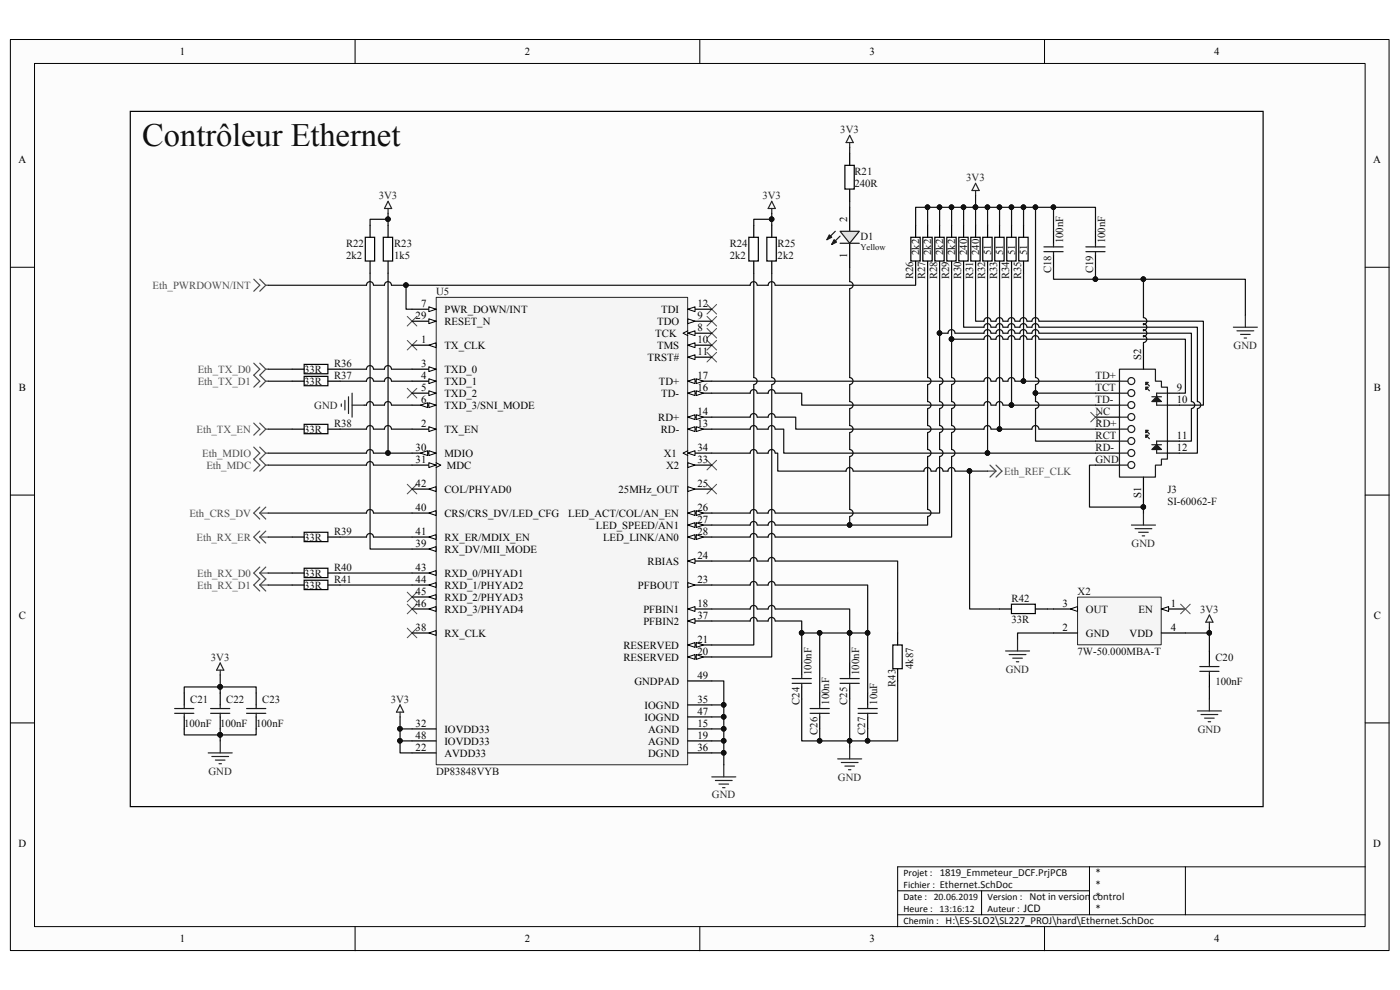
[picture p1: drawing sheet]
<svg xmlns="http://www.w3.org/2000/svg" width="297mm" height="210mm" viewBox="0 0 297 210" stroke-linecap="round" stroke-linejoin="round" font-family="sans-serif">
<path d="M2.2 8.4h292.5v193.2h-292.5z" fill="#fcfcfc"/>
<path d="M2.2 8.4h292.5v193.2h-292.5z" fill="none" stroke="#000" stroke-width=".21"/>
<path d="M7.4 13.5h282.2v183.1h-282.2z" fill="#fcfcfc"/>
<g fill="none" stroke="#000" stroke-width=".21">
<path d="M7.3 13.5h282.3v183.1h-282.3zM75.3 8.4v5.1M148.5 8.4v5.1M221.6 8.4v5.1M2.2 56.7h5.1M289.6 56.7h5.1M2.2 105h5.1M289.6 105h5.1M2.2 153.3h5.1M289.6 153.3h5.1M75.3 196.6v5.1M148.5 196.6v5.1"/>
<path d="M190.4 189h40.7M190.4 194h99.2M208.2 189v5M221.6 196.6v5.1M231.1 183.9v10.1M251.5 183.9h-61.1v12.7M289.6 183.9h-38.1v10.1"/>
</g>
<path d="M39.1 147v2.5M39.1 152.1v2.5M46.7 147v2.5M46.7 152.1v2.5M54.3 147v2.5M54.3 152.1v2.5" fill="none" stroke="#000" stroke-width=".25"/>
<path d="M37 150.3h4.1M37 151.3h4.1M39.1 149.5v.8M39.1 151.3v.8M44.7 150.3h4M44.7 151.3h4M46.7 149.5v.8M46.7 151.3v.8M52.3 150.3h4.1M52.3 151.3h4.1M54.3 149.5v.8M54.3 151.3v.8" fill="none" stroke="#1c1c1c" stroke-width=".25"/>
<path d="M44.2 159.7h5.1M46.7 142.2v1M46.7 157.2v2.5M46.7 140.6l.8 1.6h-1.5zM44.9 160.5h3.6M45.7 161.2h2M46.5 162h.5" fill="none" stroke="#262626" stroke-width=".25"/>
<path d="M228.6 126.7h17.7v10.1h-17.7z" fill="#f5f5f5"/>
<path d="M228.6 126.7h17.7v10.1h-17.7z" fill="none" stroke="#262626" stroke-width=".21"/>
<path d="M246.4 129.2h5.1" fill="none" stroke="#000" stroke-width=".25"/>
<path d="M246.4 129.2l1.5-.5v1z" fill="#fcfcfc"/>
<path d="M246.4 129.2l1.5-.5v1z" fill="none" stroke="#000" stroke-width=".21"/>
<path d="M223.5 134.3h5.1M223.5 129.2h5.1" fill="none" stroke="#000" stroke-width=".25"/>
<path d="M227.1 129.2l1.5-.5v1z" fill="#fcfcfc"/>
<path d="M227.1 129.2l1.5-.5v1z" fill="none" stroke="#000" stroke-width=".21"/>
<path d="M246.4 134.3h5.1" fill="none" stroke="#000" stroke-width=".25"/>
<path d="M64.5 90h5.1v2h-5.1z" fill-rule="evenodd" fill="#fefefe" stroke="#000" stroke-width=".25"/>
<path d="M242.6 73.2v5.1M62 91h2.5M69.6 91h2.6M232.4 91h5.1M232.4 98.7h5.1M232.4 96.1h5.1M232.4 93.6h5.1M232.4 83.4h5.1M232.4 85.9h5.1M232.4 80.9h5.1M232.4 88.5h5.1M242.6 101.2v5.1" fill="none" stroke="#000" stroke-width=".25"/>
<g fill="none" stroke="#1c1c1c" stroke-width=".25">
<path d="M237.5 78.3h7.6v2.6h1.3v1.2h1.3v15.3h-1.3v1.3h-1.3v2.5h-7.6zM237.5 83.4h1.8M237.5 88.5h1.8M237.5 85.9h1.8M237.5 80.9h1.8M237.5 93.6h1.8M237.5 91h1.8M237.5 98.7h1.8M237.5 96.1h1.8M244.4 84.2h2"/>
<circle cx="240" cy="93.5" r=".74"/>
<circle cx="240" cy="80.8" r=".74"/>
<circle cx="240" cy="96.1" r=".74"/>
<circle cx="240" cy="88.5" r=".74"/>
<circle cx="240" cy="85.9" r=".74"/>
<circle cx="240" cy="91" r=".74"/>
<circle cx="240" cy="98.6" r=".74"/>
<circle cx="240" cy="83.4" r=".74"/>
</g>
<path d="M244.4 85.2l1-1 1 1z" fill="#1c1c1c"/>
<path d="M243.1 82.1l.7 .8M243.1 81.1l.7 .8M244.4 85.2l1-1 1 1zM245.4 83.4v2.5" fill="none" stroke="#1c1c1c" stroke-width=".25"/>
<path d="M243.1 81.1h.5l-.5 .5z" fill="#1c1c1c"/>
<path d="M243.1 81.1h.5l-.5 .5z" fill="none" stroke="#1c1c1c" stroke-width=".25"/>
<path d="M243.1 82.1h.5l-.5 .5z" fill="#1c1c1c"/>
<path d="M243.1 82.1h.5l-.5 .5zM244.4 94.3h2" fill="none" stroke="#1c1c1c" stroke-width=".25"/>
<path d="M244.4 95.4l1-1.1 1 1.1z" fill="#1c1c1c"/>
<path d="M243.1 92.3l.7 .8M243.1 91.3l.7 .7M244.4 95.4l1-1.1 1 1.1zM245.4 93.6v.7M245.4 95.4v.7" fill="none" stroke="#1c1c1c" stroke-width=".25"/>
<path d="M243.1 91.3h.5l-.5 .5z" fill="#1c1c1c"/>
<path d="M243.1 91.3h.5l-.5 .5z" fill="none" stroke="#1c1c1c" stroke-width=".25"/>
<path d="M243.1 92.3h.5l-.5 .5z" fill="#1c1c1c"/>
<path d="M243.1 92.3h.5l-.5 .5zM245.4 83.4h2.3M245.4 85.9h2.3M245.4 93.6h2.3M245.4 96.1h2.3" fill="none" stroke="#1c1c1c" stroke-width=".25"/>
<path d="M247.7 83.4h2.5M247.7 85.9h2.5M247.7 93.6h2.5M247.7 96.1h2.5" fill="none" stroke="#000" stroke-width=".25"/>
<path d="M84.9 149.5l.7 1.6h-1.5zM84.9 151.1v1M151 164.8h5.1M151.8 165.6h3.5M152.5 166.3h2.1M153.3 167.1h.5M153.5 162.3v2.5" fill="none" stroke="#262626" stroke-width=".25"/>
<g fill="none" stroke="#4c4c4c" stroke-width=".21">
<path d="M86.4 72.2l2 2M86.4 67.1l2 2.1M88.4 72.2l-2 2M88.4 67.1l-2 2.1M150 64.6l2 2M150 67.1l2 2.1M150 69.7l2 2M150 72.2l2 2M150 74.7l2 2.1M152 64.6l-2 2M152 67.1l-2 2.1M152 69.7l-2 2"/>
<path d="M152 72.2l-2 2M152 74.7l-2 2.1M86.4 82.4l2 2M88.4 82.4l-2 2M150 97.6l2 2.1M152 97.6l-2 2.1M86.4 102.7l2 2.1M88.4 102.7l-2 2.1M86.4 125.6l2 2.1M86.4 128.2l2 2M88.4 125.6l-2 2.1M88.4 128.2l-2 2"/>
</g>
<path d="M77.5 50.3h2v5.1h-2z" fill-rule="evenodd" fill="#fefefe" stroke="#000" stroke-width=".25"/>
<path d="M78.5 47.8v2.5M78.5 55.4v2.6" fill="none" stroke="#000" stroke-width=".25"/>
<path d="M81.3 50.3h2v5.1h-2z" fill-rule="evenodd" fill="#fefefe" stroke="#000" stroke-width=".25"/>
<path d="M82.3 47.8v2.5M82.3 55.4v2.6" fill="none" stroke="#000" stroke-width=".25"/>
<path d="M82.3 42.7l.8 1.5h-1.5zM82.3 44.2v1" fill="none" stroke="#262626" stroke-width=".25"/>
<path d="M64.5 77.3h5.1v2h-5.1z" fill-rule="evenodd" fill="#fefefe" stroke="#000" stroke-width=".25"/>
<path d="M62 78.3h2.5M69.6 78.3h2.6" fill="none" stroke="#000" stroke-width=".25"/>
<path d="M64.5 79.8h5.1v2h-5.1z" fill-rule="evenodd" fill="#fefefe" stroke="#000" stroke-width=".25"/>
<path d="M62 80.9h2.5M69.6 80.9h2.6" fill="none" stroke="#000" stroke-width=".25"/>
<path d="M64.5 112.9h5.1v2h-5.1z" fill-rule="evenodd" fill="#fefefe" stroke="#000" stroke-width=".25"/>
<path d="M62 113.9h2.5M69.6 113.9h2.6" fill="none" stroke="#000" stroke-width=".25"/>
<path d="M64.5 120.5h5.1v2h-5.1z" fill-rule="evenodd" fill="#fefefe" stroke="#000" stroke-width=".25"/>
<path d="M62 121.6h2.5M69.6 121.6h2.6" fill="none" stroke="#000" stroke-width=".25"/>
<path d="M64.5 123.1h5.1v2h-5.1z" fill-rule="evenodd" fill="#fefefe" stroke="#000" stroke-width=".25"/>
<path d="M62 124.1h2.5M69.6 124.1h2.6" fill="none" stroke="#000" stroke-width=".25"/>
<path d="M86.4 133.3l2 2M88.4 133.3l-2 2" fill="none" stroke="#4c4c4c" stroke-width=".21"/>
<path d="M208.5 50.3h2v5.1h-2z" fill-rule="evenodd" fill="#fefefe" stroke="#000" stroke-width=".25"/>
<path d="M209.5 47.8v2.5M209.5 55.4v2.6" fill="none" stroke="#000" stroke-width=".25"/>
<path d="M205.9 50.3h2v5.1h-2z" fill-rule="evenodd" fill="#fefefe" stroke="#000" stroke-width=".25"/>
<path d="M207 47.8v2.5M207 55.4v2.6" fill="none" stroke="#000" stroke-width=".25"/>
<path d="M203.4 50.3h2v5.1h-2z" fill-rule="evenodd" fill="#fefefe" stroke="#000" stroke-width=".25"/>
<path d="M204.4 47.8v2.5M204.4 55.4v2.6" fill="none" stroke="#000" stroke-width=".25"/>
<path d="M200.9 50.3h1.9v5.1h-1.9z" fill-rule="evenodd" fill="#fefefe" stroke="#000" stroke-width=".25"/>
<path d="M201.9 47.8v2.5M201.9 55.4v2.6" fill="none" stroke="#000" stroke-width=".25"/>
<path d="M198.3 50.3h2v5.1h-2z" fill-rule="evenodd" fill="#fefefe" stroke="#000" stroke-width=".25"/>
<path d="M199.3 47.8v2.5M199.3 55.4v2.6" fill="none" stroke="#000" stroke-width=".25"/>
<path d="M195.8 50.3h2v5.1h-2z" fill-rule="evenodd" fill="#fefefe" stroke="#000" stroke-width=".25"/>
<path d="M196.8 47.8v2.5M196.8 55.4v2.6" fill="none" stroke="#000" stroke-width=".25"/>
<path d="M193.2 50.3h2v5.1h-2z" fill-rule="evenodd" fill="#fefefe" stroke="#000" stroke-width=".25"/>
<path d="M194.2 47.8v2.5M194.2 55.4v2.6" fill="none" stroke="#000" stroke-width=".25"/>
<path d="M211 50.3h2v5.1h-2z" fill-rule="evenodd" fill="#fefefe" stroke="#000" stroke-width=".25"/>
<path d="M212.1 47.8v2.5M212.1 55.4v2.6" fill="none" stroke="#000" stroke-width=".25"/>
<path d="M213.6 50.3h2v5.1h-2z" fill-rule="evenodd" fill="#fefefe" stroke="#000" stroke-width=".25"/>
<path d="M214.6 47.8v2.5M214.6 55.4v2.6" fill="none" stroke="#000" stroke-width=".25"/>
<path d="M216.1 50.3h2v5.1h-2z" fill-rule="evenodd" fill="#fefefe" stroke="#000" stroke-width=".25"/>
<path d="M217.1 47.8v2.5M217.1 55.4v2.6M223.5 49.1v2.5M223.5 54.1v2.6M232.4 49.1v2.5M232.4 54.1v2.6" fill="none" stroke="#000" stroke-width=".25"/>
<path d="M261.7 69.4h5M262.4 70.2h3.6M263.2 70.9h2M263.9 71.7h.5M264.2 66.9v2.5M240 111.4h5.1M240.8 112.1h3.6M241.6 112.9h2M242.3 113.7h.5M242.6 108.8v2.6" fill="none" stroke="#262626" stroke-width=".25"/>
<path d="M221.5 52.4h4M221.5 53.4h4M223.5 51.6v.8M223.5 53.4v.7M230.4 52.4h4M230.4 53.4h4M232.4 51.6v.8M232.4 53.4v.7" fill="none" stroke="#1c1c1c" stroke-width=".25"/>
<path d="M231.4 87.5l2 2M233.4 87.5l-2 2" fill="none" stroke="#4c4c4c" stroke-width=".21"/>
<path d="M158.9 50.3h2v5.1h-2z" fill-rule="evenodd" fill="#fefefe" stroke="#000" stroke-width=".25"/>
<path d="M159.9 47.8v2.5M159.9 55.4v2.6" fill="none" stroke="#000" stroke-width=".25"/>
<path d="M162.7 50.3h2v5.1h-2z" fill-rule="evenodd" fill="#fefefe" stroke="#000" stroke-width=".25"/>
<path d="M163.7 47.8v2.5M163.7 55.4v2.6" fill="none" stroke="#000" stroke-width=".25"/>
<path d="M163.7 42.7l.8 1.5h-1.5zM163.7 44.2v1" fill="none" stroke="#262626" stroke-width=".25"/>
<path d="M150 102.7l2 2.1M152 102.7l-2 2.1" fill="none" stroke="#4c4c4c" stroke-width=".21"/>
<path d="M189.4 136.8h2v5.1h-2z" fill-rule="evenodd" fill="#fefefe" stroke="#000" stroke-width=".25"/>
<g fill="none" stroke="#000" stroke-width=".25">
<path d="M27.6 23.6h240.4v147.5h-240.4zM180.3 44v5.1M180.3 51.6v5.1M190.4 134.3v2.5M256.6 138.1v2.5M170.1 140.6v2.6M170.1 145.7v2.6M173.9 147v2.5M173.9 152.1v2.5M180.3 140.6v2.6M180.3 145.7v2.6M184.1 147v2.5"/>
<path d="M184.1 152.1v2.5M190.4 141.9v2.5M256.6 143.2v2.5"/>
</g>
<g fill="none" stroke="#1c1c1c" stroke-width=".25">
<path d="M168 143.9h4.1M168 145h4.1M170.1 143.2v.7M170.1 145v.7M171.9 150.3h4M171.9 151.3h4M173.9 149.5v.8M173.9 151.3v.8M178.2 143.9h4.1M178.2 145h4.1M180.3 143.2v.7M180.3 145v.7"/>
<path d="M182 150.3h4.1M182 151.3h4.1M184.1 149.5v.8M184.1 151.3v.8M254.5 141.4h4.1M254.5 142.4h4.1M256.6 140.6v.8M256.6 142.4v.8"/>
</g>
<g fill="none" stroke="#262626" stroke-width=".25">
<path d="M72.4 85.7v.5M73.2 84.9v2.1M73.9 84.2v3.5M74.7 83.4v5.1M74.7 85.9h2.5M213.3 138.1h5.1M214.1 138.8h3.5M214.8 139.6h2.1M215.9 135.5v2.6M256.6 130.5l.7 1.5h-1.5zM256.6 132v1M180.3 158.4v2.6"/>
<path d="M215.6 140.4h.5M254 150.8h5.1M254.8 151.6h3.5M255.5 152.3h2.1M256.3 153.1h.5M256.6 148.3v2.5M177.7 161h5.1M178.5 161.7h3.5M179.2 162.5h2.1M180 163.3h.5"/>
</g>
<g fill="none" stroke="#4c4c4c" stroke-width=".25">
<path d="M53.8 59.2l1.3 1.3-1.3 1.3M55.1 59.2l1.3 1.3M53.8 77l1.3 1.3-1.3 1.3 1.3 1.3-1.3 1.2M55.1 77l1.3 1.3M56.4 78.3l-1.3 1.3 1.3 1.3M56.4 78.3h.5M56.4 60.5l-1.3 1.3M56.4 60.5h.5M53.8 89.8l1.3 1.2-1.3 1.3M53.8 94.8l1.3 1.3-1.3 1.3 1.3 1.3-1.3 1.2M55.1 89.8l1.3 1.2M55.1 94.8l1.3 1.3"/>
<path d="M56.4 91l-1.3 1.3M56.4 91h.5M56.4 80.9l-1.3 1.2M56.4 80.9h.5M56.4 96.1l-1.3 1.3 1.3 1.3M56.4 96.1h.5M56.4 98.7l-1.3 1.2M56.4 98.7h.5M55.1 108.8l1.3 1.3M55.1 107.6l-1.3 1.2 1.3 1.3M55.1 108.8h1.8M55.1 113.9l1.3 1.3"/>
<path d="M55.1 112.7l-1.3 1.2 1.3 1.3M55.1 113.9h1.8M56.4 107.6l-1.3 1.2M56.4 112.7l-1.3 1.2M55.1 121.6l1.3 1.2-1.3 1.3M55.1 120.3l-1.3 1.3 1.3 1.2-1.3 1.3 1.3 1.3M55.1 121.6h1.8M55.1 124.1l1.3 1.3M55.1 124.1h1.8M56.4 120.3l-1.3 1.3"/>
</g>
<path d="M250.5 128.2l2 2M252.5 128.2l-2 2" fill="none" stroke="#4c4c4c" stroke-width=".21"/>
<path d="M178.2 49.1h4.1l-2 2.5z" fill="#e2e2e2"/>
<path d="M177.2 49.1l-1.8 1.7M178.2 49.1h4.1l-2 2.5zM178.2 51.6h4.1M178.2 50.1l-1.8 1.8" fill="none" stroke="#1c1c1c" stroke-width=".25"/>
<path d="M175.9 49.8l.5 .5-1 .5z" fill="#1c1c1c"/>
<path d="M175.9 49.8l.5 .5-1 .5z" fill="none" stroke="#1c1c1c" stroke-width=".25"/>
<path d="M176.9 50.8l.6 .6-1.1 .5z" fill="#1c1c1c"/>
<path d="M176.9 50.8l.6 .6-1.1 .5z" fill="none" stroke="#1c1c1c" stroke-width=".25"/>
<path d="M179.2 35.1h2v5h-2z" fill-rule="evenodd" fill="#fefefe" stroke="#000" stroke-width=".25"/>
<path d="M180.3 32.5v2.6M180.3 40.2v2.5" fill="none" stroke="#000" stroke-width=".25"/>
<path d="M180.3 28.7l.7 1.5h-1.5zM180.3 30.2v1.1" fill="none" stroke="#262626" stroke-width=".25"/>
<path d="M209.5 99.9h1.8M210 98.7l1.3 1.2M211.3 99.9l-1.3 1.3M211.3 98.7l1.3 1.2-1.3 1.3" fill="none" stroke="#4c4c4c" stroke-width=".25"/>
<path d="M214.6 128.2h5v2h-5z" fill-rule="evenodd" fill="#fefefe" stroke="#000" stroke-width=".25"/>
<path d="M212.1 129.2h2.5M219.7 129.2h2.5" fill="none" stroke="#000" stroke-width=".25"/>
<path d="M207 38.9l.7 1.5h-1.5zM207 40.4v1" fill="none" stroke="#262626" stroke-width=".25"/>
<path d="M92.6 63.1h53.3v99.1h-53.3z" fill="#f5f5f5"/>
<path d="M92.5 63.1h53.4v99.1h-53.4z" fill="none" stroke="#262626" stroke-width=".21"/>
<path d="M87.4 98.7h5.1" fill="none" stroke="#000" stroke-width=".25"/>
<path d="M92.5 98.2l1 .5-1 .5" fill="none" stroke="#000" stroke-width=".21"/>
<path d="M91 98.2l1.5 .5-1.5 .5z" fill="#fcfcfc"/>
<path d="M91 98.2l1.5 .5-1.5 .5z" fill="none" stroke="#000" stroke-width=".21"/>
<path d="M87.4 96.1h5.1" fill="none" stroke="#000" stroke-width=".25"/>
<path d="M91 95.6l1.5 .5-1.5 .5z" fill="#fcfcfc"/>
<path d="M91 95.6l1.5 .5-1.5 .5z" fill="none" stroke="#000" stroke-width=".21"/>
<path d="M89.2 96.1l1.5-.5v1z" fill="#fcfcfc"/>
<path d="M89.2 96.1l1.5-.5v1z" fill="none" stroke="#000" stroke-width=".21"/>
<path d="M87.4 73.2h5.1" fill="none" stroke="#000" stroke-width=".25"/>
<path d="M91 73.2l1.5-.5v1z" fill="#fcfcfc"/>
<path d="M91 73.2l1.5-.5v1z" fill="none" stroke="#000" stroke-width=".21"/>
<path d="M87.4 91h5.1" fill="none" stroke="#000" stroke-width=".25"/>
<path d="M91 90.5l1.5 .5-1.5 .5z" fill="#fcfcfc"/>
<path d="M91 90.5l1.5 .5-1.5 .5z" fill="none" stroke="#000" stroke-width=".21"/>
<path d="M87.4 78.3h5.1" fill="none" stroke="#000" stroke-width=".25"/>
<path d="M91 77.8l1.5 .5-1.5 .5z" fill="#fcfcfc"/>
<path d="M91 77.8l1.5 .5-1.5 .5z" fill="none" stroke="#000" stroke-width=".21"/>
<path d="M87.4 80.9h5.1" fill="none" stroke="#000" stroke-width=".25"/>
<path d="M91 80.3l1.5 .6-1.5 .5z" fill="#fcfcfc"/>
<path d="M91 80.3l1.5 .6-1.5 .5z" fill="none" stroke="#000" stroke-width=".21"/>
<path d="M87.4 83.4h5.1" fill="none" stroke="#000" stroke-width=".25"/>
<path d="M91 82.9l1.5 .5-1.5 .5z" fill="#fcfcfc"/>
<path d="M91 82.9l1.5 .5-1.5 .5z" fill="none" stroke="#000" stroke-width=".21"/>
<path d="M87.4 85.9h5.1" fill="none" stroke="#000" stroke-width=".25"/>
<path d="M91 85.4l1.5 .5-1.5 .6z" fill="#fcfcfc"/>
<path d="M91 85.4l1.5 .5-1.5 .6z" fill="none" stroke="#000" stroke-width=".21"/>
<path d="M89.2 85.9l1.5-.5v1.1z" fill="#fcfcfc"/>
<path d="M89.2 85.9l1.5-.5v1.1z" fill="none" stroke="#000" stroke-width=".21"/>
<path d="M87.4 134.3h5.1" fill="none" stroke="#000" stroke-width=".25"/>
<path d="M91 134.3l1.5-.5v1z" fill="#fcfcfc"/>
<path d="M91 134.3l1.5-.5v1z" fill="none" stroke="#000" stroke-width=".21"/>
<path d="M87.4 116.5h5.1" fill="none" stroke="#000" stroke-width=".25"/>
<path d="M91 116.5l1.5-.5v1z" fill="#fcfcfc"/>
<path d="M91 116.5l1.5-.5v1z" fill="none" stroke="#000" stroke-width=".21"/>
<path d="M87.4 113.9h5.1" fill="none" stroke="#000" stroke-width=".25"/>
<path d="M91 113.9l1.5-.5v1z" fill="#fcfcfc"/>
<path d="M91 113.9l1.5-.5v1z" fill="none" stroke="#000" stroke-width=".21"/>
<path d="M87.4 121.6h5.1" fill="none" stroke="#000" stroke-width=".25"/>
<path d="M91 121.6l1.5-.6v1.1z" fill="#fcfcfc"/>
<path d="M91 121.6l1.5-.6v1.1z" fill="none" stroke="#000" stroke-width=".21"/>
<path d="M87.4 124.1h5.1" fill="none" stroke="#000" stroke-width=".25"/>
<path d="M91 124.1l1.5-.5v1z" fill="#fcfcfc"/>
<path d="M91 124.1l1.5-.5v1z" fill="none" stroke="#000" stroke-width=".21"/>
<path d="M87.4 126.6h5.1" fill="none" stroke="#000" stroke-width=".25"/>
<path d="M91 126.6l1.5-.5v1z" fill="#fcfcfc"/>
<path d="M91 126.6l1.5-.5v1z" fill="none" stroke="#000" stroke-width=".21"/>
<path d="M87.4 129.2h5.1" fill="none" stroke="#000" stroke-width=".25"/>
<path d="M91 129.2l1.5-.5v1z" fill="#fcfcfc"/>
<path d="M91 129.2l1.5-.5v1z" fill="none" stroke="#000" stroke-width=".21"/>
<path d="M87.4 108.8h5.1" fill="none" stroke="#000" stroke-width=".25"/>
<path d="M91 108.8l1.5-.5v1z" fill="#fcfcfc"/>
<path d="M91 108.8l1.5-.5v1z" fill="none" stroke="#000" stroke-width=".21"/>
<path d="M87.4 103.7h5.1" fill="none" stroke="#000" stroke-width=".25"/>
<path d="M91 103.7l1.5-.5v1.1z" fill="#fcfcfc"/>
<path d="M145.9 95.6l-1 .5 1 .5M91 103.7l1.5-.5v1.1z" fill="none" stroke="#000" stroke-width=".21"/>
<path d="M145.9 96.1h5.1" fill="none" stroke="#000" stroke-width=".25"/>
<path d="M145.9 96.1l1.5-.5v1z" fill="#fcfcfc"/>
<path d="M145.9 96.1l1.5-.5v1z" fill="none" stroke="#000" stroke-width=".21"/>
<path d="M145.9 98.7h5.1" fill="none" stroke="#000" stroke-width=".25"/>
<path d="M145.9 98.2l1.5 .5-1.5 .5z" fill="#fcfcfc"/>
<path d="M145.9 98.2l1.5 .5-1.5 .5z" fill="none" stroke="#000" stroke-width=".21"/>
<path d="M145.9 103.7h5.1" fill="none" stroke="#000" stroke-width=".25"/>
<path d="M145.9 103.2l1.5 .5-1.5 .6z" fill="#fcfcfc"/>
<path d="M145.9 103.2l1.5 .5-1.5 .6z" fill="none" stroke="#000" stroke-width=".21"/>
<path d="M145.9 113.9h5.1" fill="none" stroke="#000" stroke-width=".25"/>
<path d="M145.9 113.9l1.5-.5v1z" fill="#fcfcfc"/>
<path d="M145.9 113.9l1.5-.5v1z" fill="none" stroke="#000" stroke-width=".21"/>
<path d="M147.7 113.4l1.5 .5-1.5 .5z" fill="#fcfcfc"/>
<path d="M147.7 113.4l1.5 .5-1.5 .5z" fill="none" stroke="#000" stroke-width=".21"/>
<path d="M145.9 111.4h5.1" fill="none" stroke="#000" stroke-width=".25"/>
<path d="M145.9 111.4l1.5-.5v1z" fill="#fcfcfc"/>
<path d="M145.9 111.4l1.5-.5v1z" fill="none" stroke="#000" stroke-width=".21"/>
<path d="M147.7 110.9l1.5 .5-1.5 .5z" fill="#fcfcfc"/>
<path d="M147.7 110.9l1.5 .5-1.5 .5z" fill="none" stroke="#000" stroke-width=".21"/>
<path d="M145.9 108.8h5.1" fill="none" stroke="#000" stroke-width=".25"/>
<path d="M145.9 108.8l1.5-.5v1z" fill="#fcfcfc"/>
<path d="M145.9 108.8l1.5-.5v1z" fill="none" stroke="#000" stroke-width=".21"/>
<path d="M147.7 108.3l1.5 .5-1.5 .5z" fill="#fcfcfc"/>
<path d="M147.7 108.3l1.5 .5-1.5 .5z" fill="none" stroke="#000" stroke-width=".21"/>
<path d="M87.4 68.1h5.1" fill="none" stroke="#000" stroke-width=".25"/>
<path d="M91 67.6l1.5 .5-1.5 .5z" fill="#fcfcfc"/>
<path d="M91 67.6l1.5 .5-1.5 .5z" fill="none" stroke="#000" stroke-width=".21"/>
<path d="M87.4 65.6h5.1" fill="none" stroke="#000" stroke-width=".25"/>
<path d="M91 65.1l1.5 .5-1.5 .5z" fill="#fcfcfc"/>
<path d="M91 65.1l1.5 .5-1.5 .5z" fill="none" stroke="#000" stroke-width=".21"/>
<path d="M145.9 83.4h5.1" fill="none" stroke="#000" stroke-width=".25"/>
<path d="M145.9 83.4l1.5-.5v1z" fill="#fcfcfc"/>
<path d="M145.9 83.4l1.5-.5v1z" fill="none" stroke="#000" stroke-width=".21"/>
<path d="M147.7 82.9l1.5 .5-1.5 .5z" fill="#fcfcfc"/>
<path d="M147.7 82.9l1.5 .5-1.5 .5z" fill="none" stroke="#000" stroke-width=".21"/>
<path d="M145.9 80.9h5.1" fill="none" stroke="#000" stroke-width=".25"/>
<path d="M145.9 80.9l1.5-.6v1.1z" fill="#fcfcfc"/>
<path d="M145.9 80.9l1.5-.6v1.1z" fill="none" stroke="#000" stroke-width=".21"/>
<path d="M147.7 80.3l1.5 .6-1.5 .5z" fill="#fcfcfc"/>
<path d="M147.7 80.3l1.5 .6-1.5 .5z" fill="none" stroke="#000" stroke-width=".21"/>
<path d="M145.9 91h5.1" fill="none" stroke="#000" stroke-width=".25"/>
<path d="M145.9 91l1.5-.5v1z" fill="#fcfcfc"/>
<path d="M145.9 91l1.5-.5v1z" fill="none" stroke="#000" stroke-width=".21"/>
<path d="M147.7 90.5l1.5 .5-1.5 .5z" fill="#fcfcfc"/>
<path d="M147.7 90.5l1.5 .5-1.5 .5z" fill="none" stroke="#000" stroke-width=".21"/>
<path d="M145.9 88.5h5.1" fill="none" stroke="#000" stroke-width=".25"/>
<path d="M145.9 88.5l1.5-.5v1z" fill="#fcfcfc"/>
<path d="M145.9 88.5l1.5-.5v1z" fill="none" stroke="#000" stroke-width=".21"/>
<path d="M147.7 88l1.5 .5-1.5 .5z" fill="#fcfcfc"/>
<path d="M147.7 88l1.5 .5-1.5 .5z" fill="none" stroke="#000" stroke-width=".21"/>
<path d="M145.9 119h5.1" fill="none" stroke="#000" stroke-width=".25"/>
<path d="M145.9 119l1.5-.5v1z" fill="#fcfcfc"/>
<path d="M145.9 119l1.5-.5v1z" fill="none" stroke="#000" stroke-width=".21"/>
<path d="M145.9 124.1h5.1" fill="none" stroke="#000" stroke-width=".25"/>
<path d="M145.9 123.6l1.5 .5-1.5 .5z" fill="#fcfcfc"/>
<path d="M145.9 123.6l1.5 .5-1.5 .5z" fill="none" stroke="#000" stroke-width=".21"/>
<path d="M145.9 129.2h5.1" fill="none" stroke="#000" stroke-width=".25"/>
<path d="M145.9 129.2l1.5-.5v1z" fill="#fcfcfc"/>
<path d="M145.9 129.2l1.5-.5v1z" fill="none" stroke="#000" stroke-width=".21"/>
<path d="M145.9 131.7h5.1" fill="none" stroke="#000" stroke-width=".25"/>
<path d="M145.9 131.7l1.5-.5v1z" fill="#fcfcfc"/>
<path d="M145.9 70.2l-1 .5 1 .5M145.9 131.7l1.5-.5v1z" fill="none" stroke="#000" stroke-width=".21"/>
<path d="M145.9 70.7h5.1" fill="none" stroke="#000" stroke-width=".25"/>
<path d="M145.9 70.7l1.5-.5v1z" fill="#fcfcfc"/>
<path d="M145.9 70.7l1.5-.5v1z" fill="none" stroke="#000" stroke-width=".21"/>
<path d="M145.9 65.6h5.1" fill="none" stroke="#000" stroke-width=".25"/>
<path d="M145.9 65.6l1.5-.5v1z" fill="#fcfcfc"/>
<path d="M145.9 65.6l1.5-.5v1z" fill="none" stroke="#000" stroke-width=".21"/>
<path d="M145.9 68.1h5.1" fill="none" stroke="#000" stroke-width=".25"/>
<path d="M145.9 67.6l1.5 .5-1.5 .5z" fill="#fcfcfc"/>
<path d="M145.9 67.6l1.5 .5-1.5 .5z" fill="none" stroke="#000" stroke-width=".21"/>
<path d="M145.9 73.2h5.1" fill="none" stroke="#000" stroke-width=".25"/>
<path d="M145.9 73.2l1.5-.5v1z" fill="#fcfcfc"/>
<path d="M145.9 73.2l1.5-.5v1z" fill="none" stroke="#000" stroke-width=".21"/>
<path d="M145.9 75.8h5.1" fill="none" stroke="#000" stroke-width=".25"/>
<path d="M145.9 75.8l1.5-.5v1z" fill="#fcfcfc"/>
<path d="M145.9 75.8l1.5-.5v1z" fill="none" stroke="#000" stroke-width=".21"/>
<path d="M145.9 139.4h5.1" fill="none" stroke="#000" stroke-width=".25"/>
<path d="M145.9 139.4l1.5-.6v1.1z" fill="#fcfcfc"/>
<path d="M145.9 139.4l1.5-.6v1.1z" fill="none" stroke="#000" stroke-width=".21"/>
<path d="M147.7 138.8l1.5 .6-1.5 .5z" fill="#fcfcfc"/>
<path d="M147.7 138.8l1.5 .6-1.5 .5z" fill="none" stroke="#000" stroke-width=".21"/>
<path d="M145.9 136.8h5.1" fill="none" stroke="#000" stroke-width=".25"/>
<path d="M145.9 136.8l1.5-.5v1z" fill="#fcfcfc"/>
<path d="M145.9 136.8l1.5-.5v1z" fill="none" stroke="#000" stroke-width=".21"/>
<path d="M147.7 136.3l1.5 .5-1.5 .5z" fill="#fcfcfc"/>
<path d="M147.7 136.3l1.5 .5-1.5 .5z" fill="none" stroke="#000" stroke-width=".21"/>
<path d="M87.4 154.6h5.1M87.4 157.2h5.1M87.4 159.7h5.1M145.9 154.6h5.1M145.9 157.2h5.1M145.9 149.5h5.1M145.9 152.1h5.1M145.9 159.7h5.1M145.9 144.4h5.1" fill="none" stroke="#000" stroke-width=".25"/>
<g fill="none" stroke="#0e0e0e" stroke-width=".25">
<path d="M180.3 31.3v1.2M78.5 58v58.5h8.9M82.3 58v38.1h5.1M82.3 46.5h-3.8v1.3M82.3 45.2v2.6M159.9 58v22.1a.74 .74 0 0 1 .7 .7 .74 .74 0 0 1-.7 .8M163.7 46.5h-3.8v1.3M163.7 58v22.1a.74 .74 0 0 1 .7 .7 .74 .74 0 0 1-.7 .8M163.7 45.2v2.6M180.3 56.7v3a.74 .74 0 0 1 .7 .8 .74 .74 0 0 1-.7 .7M180.3 42.7v1.3M194.2 58v2.5h-29.7"/>
<path d="M196.8 58v22.1a.74 .74 0 0 1 .7 .7 .74 .74 0 0 1-.7 .8M196.8 44v3.8M199.3 58v12.7h1.8a.74 .74 0 0 1 .7-.8 .74 .74 0 0 1 .8 .8M199.3 44v3.8M201.9 58v14h6.8a.74 .74 0 0 1 .8-.8 .74 .74 0 0 1 .7 .8M201.9 44v3.8M204.4 58v11.4h4.3a.74 .74 0 0 1 .8-.8 .74 .74 0 0 1 .7 .8M204.4 44v3.8M207 58v10.1h1.7a.74 .74 0 0 1 .8-.7 .74 .74 0 0 1 .7 .7M207 41.4v6.4M209.5 58v38.1h22.9M209.5 44v3.8"/>
<path d="M212.1 58v33h6.8a.74 .74 0 0 1 .8-.7 .74 .74 0 0 1 .7 .7M212.1 44v3.8M214.6 58v27.9h17.8M214.6 44v3.8M217.1 58v22.9h15.3M217.1 44v3.8M219.7 44v36.1a.74 .74 0 0 1 .7 .7 .74 .74 0 0 1-.7 .8M223.5 49.1v-5.1h8.9v5.1M223.5 44h-29.3v3.8M223.5 56.7v2.5h19.1v8.2a.74 .74 0 0 1 .7 .7 .74 .74 0 0 1-.7 .7M232.4 56.7v2.5M242.6 59.2h21.6v7.7"/>
<path d="M56.9 78.3h5.1M72.2 78.3h5.5a.74 .74 0 0 1 .8-.8 .74 .74 0 0 1 .7 .8M79.2 60.5a.74 .74 0 0 0-.7-.8 .74 .74 0 0 0-.8 .8h-20.8M79.3 78.3h2.3a.74 .74 0 0 1 .7-.8 .74 .74 0 0 1 .7 .8M83 60.5a.74 .74 0 0 0-.7-.8 .74 .74 0 0 0-.7 .8h-2.3M83.1 78.3h4.3M83.1 60.5h3M164.4 60.5a.74 .74 0 0 0-.7-.8 .74 .74 0 0 0-.7 .8h-2.3a.76 .76 0 0 0-.8-.8 .76 .76 0 0 0-.8 .8h-73v5.1h1.3M180.3 61.3v18.8a.74 .74 0 0 1 .7 .7 .74 .74 0 0 1-.7 .8M199.3 70.7v9.4a.74 .74 0 0 1 .7 .7 .74 .74 0 0 1-.7 .8M201.9 72v8.1a.74 .74 0 0 1 .7 .7 .74 .74 0 0 1-.7 .8M202.6 70.7h6.1a.74 .74 0 0 1 .8-.8 .74 .74 0 0 1 .7 .8"/>
<path d="M210.3 69.4h1a.74 .74 0 0 1 .7-.8 .74 .74 0 0 1 .8 .8M210.3 70.7h1a.74 .74 0 0 1 .7-.8 .74 .74 0 0 1 .8 .8M212.8 68.1a.74 .74 0 0 0-.8-.7 .74 .74 0 0 0-.7 .7h-1M212.8 72a.74 .74 0 0 0-.8-.8 .74 .74 0 0 0-.7 .8h-1M212.8 69.4h1a.74 .74 0 0 1 .8-.8 .74 .74 0 0 1 .7 .8M212.8 70.7h1a.74 .74 0 0 1 .8-.8 .74 .74 0 0 1 .7 .8M215.3 68.1a.74 .74 0 0 0-.7-.7 .74 .74 0 0 0-.8 .7h-1M215.3 72a.74 .74 0 0 0-.7-.8 .74 .74 0 0 0-.8 .8h-1M215.4 69.4h1a.74 .74 0 0 1 .7-.8 .74 .74 0 0 1 .7 .8M215.4 70.7h1a.74 .74 0 0 1 .7-.8 .74 .74 0 0 1 .7 .8M217.8 68.1a.74 .74 0 0 0-.7-.7 .74 .74 0 0 0-.7 .7h-1M217.8 72a.74 .74 0 0 0-.7-.8 .74 .74 0 0 0-.7 .8h-1"/>
<path d="M217.9 69.4h1a.74 .74 0 0 1 .8-.8 .74 .74 0 0 1 .7 .8M217.9 70.7h1a.74 .74 0 0 1 .8-.8 .74 .74 0 0 1 .7 .8M220.4 68.1a.74 .74 0 0 0-.7-.7 .74 .74 0 0 0-.8 .7h-1M220.4 72a.74 .74 0 0 0-.7-.8 .74 .74 0 0 0-.8 .8h-1M220.4 68.1h34.9v17.8h-5.1M220.4 72h31.1v11.4h-1.3M220.4 69.4h33.6v15.8a.74 .74 0 0 1 .7 .7 .74 .74 0 0 1-.7 .8M220.4 70.7h32.3l.1 14.5a.74 .74 0 0 1 .7 .7 .74 .74 0 0 1-.8 .8M242.6 68.9v-.3a.74 .74 0 0 1 .7 .8 .74 .74 0 0 1-.7 .7M242.6 70.2v-.3a.74 .74 0 0 1 .7 .8 .74 .74 0 0 1-.7 .7M242.6 71.4v-.2a.74 .74 0 0 1 .7 .7 .74 .74 0 0 1-.7 .8M242.6 72.7v.5"/>
<path d="M56.9 98.7h20.8a.74 .74 0 0 1 .8-.8 .74 .74 0 0 1 .7 .8M56.9 80.9h5.1M56.9 91h5.1M72.2 91h5.5a.74 .74 0 0 1 .8-.7 .74 .74 0 0 1 .7 .7M77.2 85.9h.5M79.2 80.9a.74 .74 0 0 0-.7-.8 .74 .74 0 0 0-.8 .8h-5.5M79.2 96.1a.74 .74 0 0 0-.7-.7 .74 .74 0 0 0-.8 .7h-20.8M79.2 85.9a.74 .74 0 0 0-.7-.7 .74 .74 0 0 0-.8 .7M79.3 91h2.3a.74 .74 0 0 1 .7-.7 .74 .74 0 0 1 .7 .7M79.3 85.9h2.3M79.3 98.7h8.1M79.3 96.1h3"/>
<path d="M83 80.9a.74 .74 0 0 0-.7-.8 .74 .74 0 0 0-.7 .8h-2.3M83 85.9a.74 .74 0 0 0-.7-.7 .74 .74 0 0 0-.7 .7M83.1 80.9h4.3M83.1 91h4.3M83.1 85.9h4.3M151 83.4h8.1a.76 .76 0 0 1 .8-.8 .76 .76 0 0 1 .8 .8h2.3a.74 .74 0 0 1 .7-.8 .74 .74 0 0 1 .7 .8M151 91h8.1a.76 .76 0 0 1 .8-.7 .76 .76 0 0 1 .8 .7h2.3a.74 .74 0 0 1 .7-.7 .74 .74 0 0 1 .7 .7M159.9 81.6v55.2h-8.9M163.7 81.6v57.8h-12.7M164.4 88.5a.74 .74 0 0 0-.7-.8 .74 .74 0 0 0-.7 .8h-2.3a.76 .76 0 0 0-.8-.8 .76 .76 0 0 0-.8 .8h-8.1M164.4 96.1a.74 .74 0 0 0-.7-.7 .74 .74 0 0 0-.7 .7h-2.3a.76 .76 0 0 0-.8-.7 .76 .76 0 0 0-.8 .7h-8.1M164.5 83.4h5.6v2.5h38.6"/>
<path d="M164.5 88.5h4.3v2.5h39.9a.74 .74 0 0 1 .8-.7 .74 .74 0 0 1 .7 .7M164.5 91h1.8v5.1h43.2M164.5 96.1h.5v3.8h14.5a.74 .74 0 0 1 .7-.7 .74 .74 0 0 1 .8 .7M180.3 81.6v3.6a.74 .74 0 0 1 .7 .7 .74 .74 0 0 1-.7 .8M180.3 86.7v3.6a.74 .74 0 0 1 .7 .7 .74 .74 0 0 1-.7 .7M180.3 91.8v3.6a.74 .74 0 0 1 .7 .7 .74 .74 0 0 1-.7 .7M180.3 96.9v11.2a.74 .74 0 0 1 .7 .7 .74 .74 0 0 1-.7 .7v1.9M196.8 96.9v11.2a.74 .74 0 0 1 .7 .7 .74 .74 0 0 1-.7 .7M196.8 91.8v3.6a.74 .74 0 0 1 .7 .7 .74 .74 0 0 1-.7 .7M196.8 86.7v3.6a.74 .74 0 0 1 .7 .7 .74 .74 0 0 1-.7 .7M196.8 81.6v3.6a.74 .74 0 0 1 .7 .7 .74 .74 0 0 1-.7 .8M197.5 99.9a.75 .75 0 0 0-.7-.7 .75 .75 0 0 0-.8 .7h-15"/>
<path d="M199.3 96.9v11.9h-34.8M199.3 91.8v3.6a.74 .74 0 0 1 .7 .7 .74 .74 0 0 1-.7 .7M199.3 86.7v3.6a.74 .74 0 0 1 .7 .7 .74 .74 0 0 1-.7 .7M199.3 81.6v3.6a.74 .74 0 0 1 .7 .7 .74 .74 0 0 1-.7 .8M200 99.9a.74 .74 0 0 0-.7-.7 .74 .74 0 0 0-.7 .7h-1M201.9 96.9v17h-37.4M201.9 91.8v3.6a.74 .74 0 0 1 .7 .7 .74 .74 0 0 1-.7 .7M201.9 86.7v3.6a.74 .74 0 0 1 .7 .7 .74 .74 0 0 1-.7 .7M201.9 81.6v3.6a.74 .74 0 0 1 .7 .7 .74 .74 0 0 1-.7 .8M202.6 99.9a.74 .74 0 0 0-.8-.7 .74 .74 0 0 0-.7 .7h-1M202.6 99.9h6.9M205.7 99.9v29.3h6.4"/>
<path d="M210.2 80.9a.74 .74 0 0 0-.7-.8 .74 .74 0 0 0-.8 .8h-57.7M210.2 85.9a.74 .74 0 0 0-.7-.7 .74 .74 0 0 0-.8 .7M210.3 91h1.8M210.3 85.9h1M212.8 80.9a.74 .74 0 0 0-.8-.8 .74 .74 0 0 0-.7 .8h-1M212.8 85.9a.74 .74 0 0 0-.8-.7 .74 .74 0 0 0-.7 .7M212.8 85.9h1.8M215.3 80.9a.74 .74 0 0 0-.7-.8 .74 .74 0 0 0-.8 .8h-1M215.4 80.9h1.7M219.7 81.6v1.8h12.7M219.7 86.7v6.9h12.7M219.7 83.4v1.8a.74 .74 0 0 1 .7 .7 .74 .74 0 0 1-.7 .8"/>
<path d="M220.4 91h12M232.4 98.7h-1.3v8.9h11.5M252.7 86.7v6.9h-2.5M254 86.7v9.4h-3.8M56.9 108.8h20.8a.74 .74 0 0 1 .8-.7 .74 .74 0 0 1 .7 .7M56.9 113.9h5.1M72.2 113.9h5.5a.74 .74 0 0 1 .8-.7 .74 .74 0 0 1 .7 .7M79.3 113.9h8.1M79.3 108.8h8.1M151 108.8h8.1a.74 .74 0 0 1 .8-.7 .74 .74 0 0 1 .7 .7h2.4a.74 .74 0 0 1 .7-.7 .74 .74 0 0 1 .7 .7M151 113.9h8.1a.74 .74 0 0 1 .8-.7 .74 .74 0 0 1 .7 .7h2.4a.74 .74 0 0 1 .7-.7 .74 .74 0 0 1 .7 .7M164.4 119a.74 .74 0 0 0-.7-.8 .74 .74 0 0 0-.7 .8h-2.4a.74 .74 0 0 0-.7-.8 .74 .74 0 0 0-.8 .8h-8.1"/>
<path d="M164.4 111.4a.74 .74 0 0 0-.7-.8 .74 .74 0 0 0-.7 .8h-2.4a.74 .74 0 0 0-.7-.8 .74 .74 0 0 0-.8 .8h-8.1M164.5 119h25.9v15.3M196.8 109.6v1.8h-32.3M242.6 106.3v2.5M56.9 121.6h5.1M56.9 124.1h5.1M72.2 121.6h15.2M72.2 124.1h15.2M151 129.2h8.1a.74 .74 0 0 1 .8-.8 .74 .74 0 0 1 .7 .8h2.4a.74 .74 0 0 1 .7-.8 .74 .74 0 0 1 .7 .8M164.4 131.7a.74 .74 0 0 0-.7-.7 .74 .74 0 0 0-.7 .7h-2.4a.74 .74 0 0 0-.7-.7 .74 .74 0 0 0-.8 .7h-8.1M164.4 124.1a.74 .74 0 0 0-.7-.8 .74 .74 0 0 0-.7 .8h-2.4a.74 .74 0 0 0-.7-.8 .74 .74 0 0 0-.8 .8h-8.1M164.5 131.7h5.6v2.6"/>
<path d="M164.5 129.2h15.8v11.4M164.5 124.1h19.6v22.9M173.9 134.3v12.7M184.1 134.3h-14v6.3M222.2 129.2h1.3M223.5 134.3h-7.6v1.2M256.6 133v1.3h-5.1M256.6 134.3v3.8M39.1 147v-1.3h15.2v1.3M39.1 154.6v1.3h15.2v-1.3M46.7 154.6v2.6M46.7 143.2v3.8"/>
<path d="M84.9 157.2h2.5M84.9 152.1v2.5M87.4 154.6h-2.5v5.1h2.5M151 144.4h2.5v5.1M151 149.5h2.5v10.2h-2.5M151 152.1h2.5M151 154.6h2.5M151 157.2h2.5M153.5 159.7v2.6M170.1 148.3v8.9h3.8M180.3 148.3v8.9h-6.4v-2.6M184.1 154.6v2.6"/>
<path d="M190.4 144.4v12.8h-10.1v1.2M256.6 145.7v2.6"/>
</g>
<g fill="#0e0e0e" stroke="#0e0e0e" stroke-width=".21">
<circle cx="153.5" cy="152.1" r=".48"/>
<circle cx="153.5" cy="154.6" r=".48"/>
<circle cx="153.5" cy="157.1" r=".48"/>
<circle cx="153.5" cy="159.7" r=".48"/>
<circle cx="84.8" cy="157.1" r=".48"/>
<circle cx="84.8" cy="154.6" r=".48"/>
<circle cx="82.3" cy="96.1" r=".48"/>
<circle cx="82.3" cy="46.5" r=".48"/>
<circle cx="223.5" cy="43.9" r=".48"/>
<circle cx="217.1" cy="43.9" r=".48"/>
<circle cx="214.6" cy="43.9" r=".48"/>
<circle cx="212" cy="43.9" r=".48"/>
<circle cx="209.5" cy="43.9" r=".48"/>
<circle cx="206.9" cy="43.9" r=".48"/>
<circle cx="204.4" cy="43.9" r=".48"/>
<circle cx="201.9" cy="43.9" r=".48"/>
<circle cx="199.3" cy="43.9" r=".48"/>
<circle cx="196.8" cy="43.9" r=".48"/>
<circle cx="217.1" cy="80.8" r=".48"/>
<circle cx="214.6" cy="85.9" r=".48"/>
<circle cx="219.7" cy="83.4" r=".48"/>
<circle cx="219.7" cy="43.9" r=".48"/>
<circle cx="212" cy="91" r=".48"/>
<circle cx="209.5" cy="96.1" r=".48"/>
<circle cx="242.5" cy="107.5" r=".48"/>
<circle cx="232.4" cy="59.2" r=".48"/>
<circle cx="242.5" cy="59.2" r=".48"/>
<circle cx="201.9" cy="71.9" r=".48"/>
<circle cx="199.3" cy="70.7" r=".48"/>
<circle cx="163.7" cy="46.5" r=".48"/>
<circle cx="86.1" cy="60.5" r=".48"/>
<circle cx="184" cy="157.1" r=".48"/>
<circle cx="173.9" cy="157.1" r=".48"/>
<circle cx="180.2" cy="134.2" r=".48"/>
<circle cx="184" cy="134.2" r=".48"/>
<circle cx="173.9" cy="134.2" r=".48"/>
<circle cx="170.1" cy="134.2" r=".48"/>
<circle cx="256.5" cy="134.2" r=".48"/>
<circle cx="153.5" cy="149.5" r=".48"/>
<circle cx="46.7" cy="145.7" r=".48"/>
<circle cx="180.2" cy="157.1" r=".48"/>
<circle cx="46.7" cy="155.9" r=".48"/>
<circle cx="180.2" cy="111.4" r=".48"/>
<circle cx="205.7" cy="99.9" r=".48"/>
</g>
<text font-size="6.9" fill="#0e0e0e" x="30.2" y="31">Contrôleur Ethernet</text>
<text font-size="2.5" fill="#0e0e0e" x="217.1" y="193.4">JCD</text>
<g font-size="2.3">
<text x="38.2" y="11.7">1</text>
<text x="111.3" y="11.7">2</text>
<text x="184.4" y="11.7">3</text>
<text x="257.6" y="11.7">4</text>
<text x="3.9" y="34.6">A</text>
<text x="291.3" y="34.6">A</text>
<text x="179.7" y="47" transform="rotate(-90 179.7 47)">2</text>
<text x="179.7" y="54.8" transform="rotate(-90 179.7 54.8)">1</text>
<text x="89.3" y="65.1">7</text>
<text x="148" y="65.1">12</text>
<text x="88.2" y="67.6">29</text>
<text x="94.3" y="68.9">RESET_N</text>
<text x="94.3" y="66.4">PWR_DOWN/INT</text>
<text x="139" y="71.5">TCK</text>
<text x="139.4" y="68.9">TDO</text>
<text x="140.3" y="66.4">TDI</text>
<text x="148" y="70.2">8</text>
<text x="148" y="67.6">9</text>
<text x="89.3" y="72.7">1</text>
<text x="89.3" y="77.8">3</text>
<text x="94.3" y="74">TX_CLK</text>
<text x="137.4" y="76.5">TRST#</text>
<text x="139.4" y="74">TMS</text>
<text x="148" y="72.7">10</text>
<text x="148" y="75.3">11</text>
<text x="242.1" y="76.3" transform="rotate(-90 242.1 76.3)">S2</text>
<text x="4" y="82.9">B</text>
<text x="89.3" y="80.3">4</text>
<text x="89.3" y="82.9">5</text>
<text x="94.3" y="79.1">TXD_0</text>
<text x="94.3" y="81.6">TXD_1</text>
<text x="139.8" y="81.6">TD+</text>
<text x="148" y="82.9">16</text>
<text x="148" y="80.3">17</text>
<text x="249.7" y="82.9">9</text>
<text x="291.4" y="82.9">B</text>
<text x="89.3" y="85.4">6</text>
<text x="94.3" y="84.2">TXD_2</text>
<text x="94.3" y="86.7">TXD_3/SNI_MODE</text>
<text x="139.7" y="89.3">RD+</text>
<text x="140.3" y="84.2">TD-</text>
<text x="148" y="88">14</text>
<text x="249.7" y="85.4">10</text>
<text x="88.2" y="95.6">30</text>
<text x="89.3" y="90.6">2</text>
<text x="94.3" y="91.8">TX_EN</text>
<text x="140.2" y="91.8">RD-</text>
<text x="148" y="95.6">34</text>
<text x="148" y="90.6">13</text>
<text x="249.7" y="93.1">11</text>
<text x="249.7" y="95.6">12</text>
<text x="88.2" y="98.2">31</text>
<text x="94.3" y="96.9">MDIO</text>
<text x="94.8" y="99.4">MDC</text>
<text x="140.8" y="96.9">X1</text>
<text x="141.3" y="99.4">X2</text>
<text x="148" y="98.2">33</text>
<text x="88.2" y="103.3">42</text>
<text x="94.3" y="104.5">COL/PHYAD0</text>
<text x="131.2" y="104.5">25MHz_OUT</text>
<text x="148" y="103.3">25</text>
<text x="242.1" y="105.7" transform="rotate(-90 242.1 105.7)">S1</text>
<text x="88.2" y="113.4">41</text>
<text x="88.2" y="108.3">40</text>
<text x="94.3" y="109.6">CRS/CRS_DV/LED_CFG</text>
<text x="120.5" y="109.6">LED_ACT/COL/AN_EN</text>
<text x="126.4" y="112.1">LED_SPEED/AN1</text>
<text x="148" y="113.4">28</text>
<text x="148" y="110.9">27</text>
<text x="148" y="108.3">26</text>
<text x="88.2" y="116">39</text>
<text x="94.3" y="117.2">RX_DV/MII_MODE</text>
<text x="94.3" y="114.7">RX_ER/MDIX_EN</text>
<text x="127.9" y="114.7">LED_LINK/AN0</text>
<text x="137.4" y="119.8">RBIAS</text>
<text x="148" y="118.5">24</text>
<text x="88.2" y="121.1">43</text>
<text x="88.2" y="123.6">44</text>
<text x="94.3" y="122.3">RXD_0/PHYAD1</text>
<text x="94.3" y="124.9">RXD_1/PHYAD2</text>
<text x="135.3" y="124.9">PFBOUT</text>
<text x="148" y="123.6">23</text>
<text x="4" y="131.2">C</text>
<text x="88.2" y="126.2">45</text>
<text x="88.2" y="128.7">46</text>
<text x="94.3" y="127.4">RXD_2/PHYAD3</text>
<text x="94.3" y="130">RXD_3/PHYAD4</text>
<text x="136.5" y="130">PFBIN1</text>
<text x="148" y="128.7">18</text>
<text x="148" y="131.2">37</text>
<text x="225.4" y="128.7">3</text>
<text x="230.4" y="130">OUT</text>
<text x="241.6" y="130">EN</text>
<text x="248.4" y="128.7">1</text>
<text x="291.4" y="131.2">C</text>
<text x="88.2" y="133.8">38</text>
<text x="94.3" y="135">RX_CLK</text>
<text x="132.2" y="137.6">RESERVED</text>
<text x="136.5" y="132.5">PFBIN2</text>
<text x="148" y="136.3">21</text>
<text x="225.4" y="133.8">2</text>
<text x="230.4" y="135">GND</text>
<text x="239.6" y="135">VDD</text>
<text x="248.4" y="133.8">4</text>
<text x="132.2" y="140.1">RESERVED</text>
<text x="148" y="138.9">20</text>
<text x="148" y="143.9">49</text>
<text x="134.6" y="145.2">GNDPAD</text>
<text x="148" y="149.1">35</text>
<text x="88.2" y="154.1">32</text>
<text x="94.3" y="155.4">IOVDD33</text>
<text x="136.7" y="150.3">IOGND</text>
<text x="136.7" y="152.9">IOGND</text>
<text x="137.5" y="155.4">AGND</text>
<text x="148" y="151.6">47</text>
<text x="148" y="154.1">15</text>
<text x="88.2" y="156.7">48</text>
<text x="88.2" y="159.2">22</text>
<text x="94.3" y="157.9">IOVDD33</text>
<text x="94.3" y="160.5">AVDD33</text>
<text x="137.5" y="160.5">DGND</text>
<text x="137.5" y="157.9">AGND</text>
<text x="148" y="159.2">36</text>
<text x="148" y="156.7">19</text>
<text x="3.9" y="179.6">D</text>
<text x="291.3" y="179.6">D</text>
<text x="38.2" y="199.9">1</text>
<text x="111.3" y="199.9">2</text>
<text x="184.4" y="199.9">3</text>
<text x="257.6" y="199.9">4</text>
</g>
<g font-size="2.3" fill="#262626">
<text x="178.3" y="28.2">3V3</text>
<text x="205" y="38.4">3V3</text>
<text x="80.3" y="42.2">3V3</text>
<text x="161.8" y="42.2">3V3</text>
<text x="261.7" y="74">GND</text>
<text x="66.7" y="86.7">GND</text>
<text x="240.1" y="116">GND</text>
<text x="254.6" y="130">3V3</text>
<text x="44.7" y="140.1">3V3</text>
<text x="213.4" y="142.7">GND</text>
<text x="82.9" y="149.1">3V3</text>
<text x="254.1" y="155.4">GND</text>
<text x="44.2" y="164.3">GND</text>
<text x="177.8" y="165.6">GND</text>
<text x="151" y="169.4">GND</text>
</g>
<g font-size="2.3" fill="#0e0e0e">
<text x="181.3" y="37.1">R21</text>
<text x="181.3" y="39.7">240R</text>
<text x="73.4" y="52.4">R22</text>
<text x="83.6" y="52.4">R23</text>
<text x="154.8" y="52.4">R24</text>
<text x="165" y="52.4">R25</text>
<text x="182.5" y="50.8">D1</text>
<text x="225.5" y="51.6" transform="rotate(-90 225.5 51.6)">100nF</text>
<text x="234.4" y="51.6" transform="rotate(-90 234.4 51.6)">100nF</text>
<text x="73.4" y="54.9">2k2</text>
<text x="83.6" y="54.9">1k5</text>
<text x="154.8" y="54.9">2k2</text>
<text x="165" y="54.9">2k2</text>
<text x="193.8" y="59.2" transform="rotate(-90 193.8 59.2)">R26</text>
<text x="195" y="54.1" transform="rotate(-90 195 54.1)">2k2</text>
<text x="196.3" y="59.2" transform="rotate(-90 196.3 59.2)">R27</text>
<text x="197.6" y="54.1" transform="rotate(-90 197.6 54.1)">2k2</text>
<text x="198.8" y="59.2" transform="rotate(-90 198.8 59.2)">R28</text>
<text x="200.1" y="54.1" transform="rotate(-90 200.1 54.1)">2k2</text>
<text x="201.4" y="59.2" transform="rotate(-90 201.4 59.2)">R29</text>
<text x="202.6" y="54.1" transform="rotate(-90 202.6 54.1)">2k2</text>
<text x="203.9" y="59.2" transform="rotate(-90 203.9 59.2)">R30</text>
<text x="205.2" y="54.1" transform="rotate(-90 205.2 54.1)">240</text>
<text x="206.5" y="59.2" transform="rotate(-90 206.5 59.2)">R31</text>
<text x="207.7" y="54.1" transform="rotate(-90 207.7 54.1)">240</text>
<text x="209" y="59.2" transform="rotate(-90 209 59.2)">R32</text>
<text x="210.3" y="54.1" transform="rotate(-90 210.3 54.1)">51</text>
<text x="211.5" y="59.2" transform="rotate(-90 211.5 59.2)">R33</text>
<text x="212.8" y="54.1" transform="rotate(-90 212.8 54.1)">51</text>
<text x="214.1" y="59.2" transform="rotate(-90 214.1 59.2)">R34</text>
<text x="215.3" y="54.1" transform="rotate(-90 215.3 54.1)">51</text>
<text x="216.7" y="59.2" transform="rotate(-90 216.7 59.2)">R35</text>
<text x="217.9" y="54.1" transform="rotate(-90 217.9 54.1)">51</text>
<text x="223" y="58" transform="rotate(-90 223 58)">C18</text>
<text x="231.9" y="58" transform="rotate(-90 231.9 58)">C19</text>
<text x="92.5" y="62.6">U5</text>
<text x="70.9" y="77.8">R36</text>
<text x="64.5" y="79.1">33R</text>
<text x="64.5" y="81.6">33R</text>
<text x="70.9" y="80.3">R37</text>
<text x="232.4" y="80.3">TD+</text>
<text x="232.4" y="82.9">TCT</text>
<text x="232.4" y="85.4">TD-</text>
<text x="232.4" y="88">NC</text>
<text x="64.5" y="91.8">33R</text>
<text x="70.9" y="90.6">R38</text>
<text x="232.4" y="90.6">RD+</text>
<text x="232.4" y="93.1">RCT</text>
<text x="232.4" y="95.6">RD-</text>
<text x="232.4" y="98.2">GND</text>
<text x="247.6" y="104.5">J3</text>
<text x="247.6" y="107.1">SI-60062-F</text>
<text x="70.9" y="113.4">R39</text>
<text x="64.5" y="114.7">33R</text>
<text x="64.5" y="122.3">33R</text>
<text x="64.5" y="124.9">33R</text>
<text x="70.9" y="121.1">R40</text>
<text x="70.9" y="123.6">R41</text>
<text x="214.6" y="127.7">R42</text>
<text x="228.6" y="126.2">X2</text>
<text x="214.6" y="132.2">33R</text>
<text x="172.1" y="143.2" transform="rotate(-90 172.1 143.2)">100nF</text>
<text x="182.3" y="143.2" transform="rotate(-90 182.3 143.2)">100nF</text>
<text x="193.8" y="141.9" transform="rotate(-90 193.8 141.9)">4k87</text>
<text x="228.6" y="138.9">7W-50.000MBA-T</text>
<text x="257.8" y="140.1">C20</text>
<text x="40.3" y="149.1">C21</text>
<text x="48" y="149.1">C22</text>
<text x="55.6" y="149.1">C23</text>
<text x="169.6" y="149.5" transform="rotate(-90 169.6 149.5)">C24</text>
<text x="175.9" y="149.5" transform="rotate(-90 175.9 149.5)">100nF</text>
<text x="179.7" y="149.5" transform="rotate(-90 179.7 149.5)">C25</text>
<text x="186.1" y="149.5" transform="rotate(-90 186.1 149.5)">10uF</text>
<text x="189.9" y="145.7" transform="rotate(-90 189.9 145.7)">R43</text>
<text x="257.8" y="145.2">100nF</text>
<text x="39.1" y="154.1">100nF</text>
<text x="46.7" y="154.1">100nF</text>
<text x="54.4" y="154.1">100nF</text>
<text x="173.4" y="155.9" transform="rotate(-90 173.4 155.9)">C26</text>
<text x="183.6" y="155.9" transform="rotate(-90 183.6 155.9)">C27</text>
<text x="92.5" y="164.3">DP83848VYB</text>
<text x="232.4" y="185.8">*</text>
<text x="232.4" y="188.3">*</text>
<text x="232.4" y="190.9">*</text>
<text x="232.4" y="193.4">*</text>
</g>
<g font-size="2.3" fill="#4c4c4c">
<text x="32.4" y="61.3">Eth_PWRDOWN/INT</text>
<text x="42" y="79.1">Eth_TX_D0</text>
<text x="42" y="81.6">Eth_TX_D1</text>
<text x="41.7" y="91.8">Eth_TX_EN</text>
<text x="42.9" y="96.9">Eth_MDIO</text>
<text x="43.8" y="99.4">Eth_MDC</text>
<text x="213.1" y="100.7">Eth_REF_CLK</text>
<text x="40.2" y="109.6">Eth_CRS_DV</text>
<text x="41.7" y="114.7">Eth_RX_ER</text>
<text x="41.8" y="122.3">Eth_RX_D0</text>
<text x="41.8" y="124.9">Eth_RX_D1</text>
</g>
<g font-size="2.1">
<text x="191.7" y="185.8">Projet : 1819_Emmeteur_DCF.PrjPCB</text>
<text x="191.7" y="188.4">Fichier : Ethernet.SchDoc</text>
<text x="191.7" y="190.9">Date : 20.06.2019</text>
<text x="209.5" y="190.9">Version : Not in version control</text>
<text x="191.7" y="193.5">Heure :</text>
<text x="191.7" y="196">Chemin : H:\ES-SLO2\SL227_PROJ\hard\Ethernet.SchDoc</text>
<text x="209.5" y="193.5">Auteur :</text>
</g>
<text font-size="2.1" fill="#0e0e0e" x="199.3" y="193.5">13:16:12</text>
<text font-size="1.8" fill="#0e0e0e" x="182.5" y="53">Yellow</text>
</svg>
